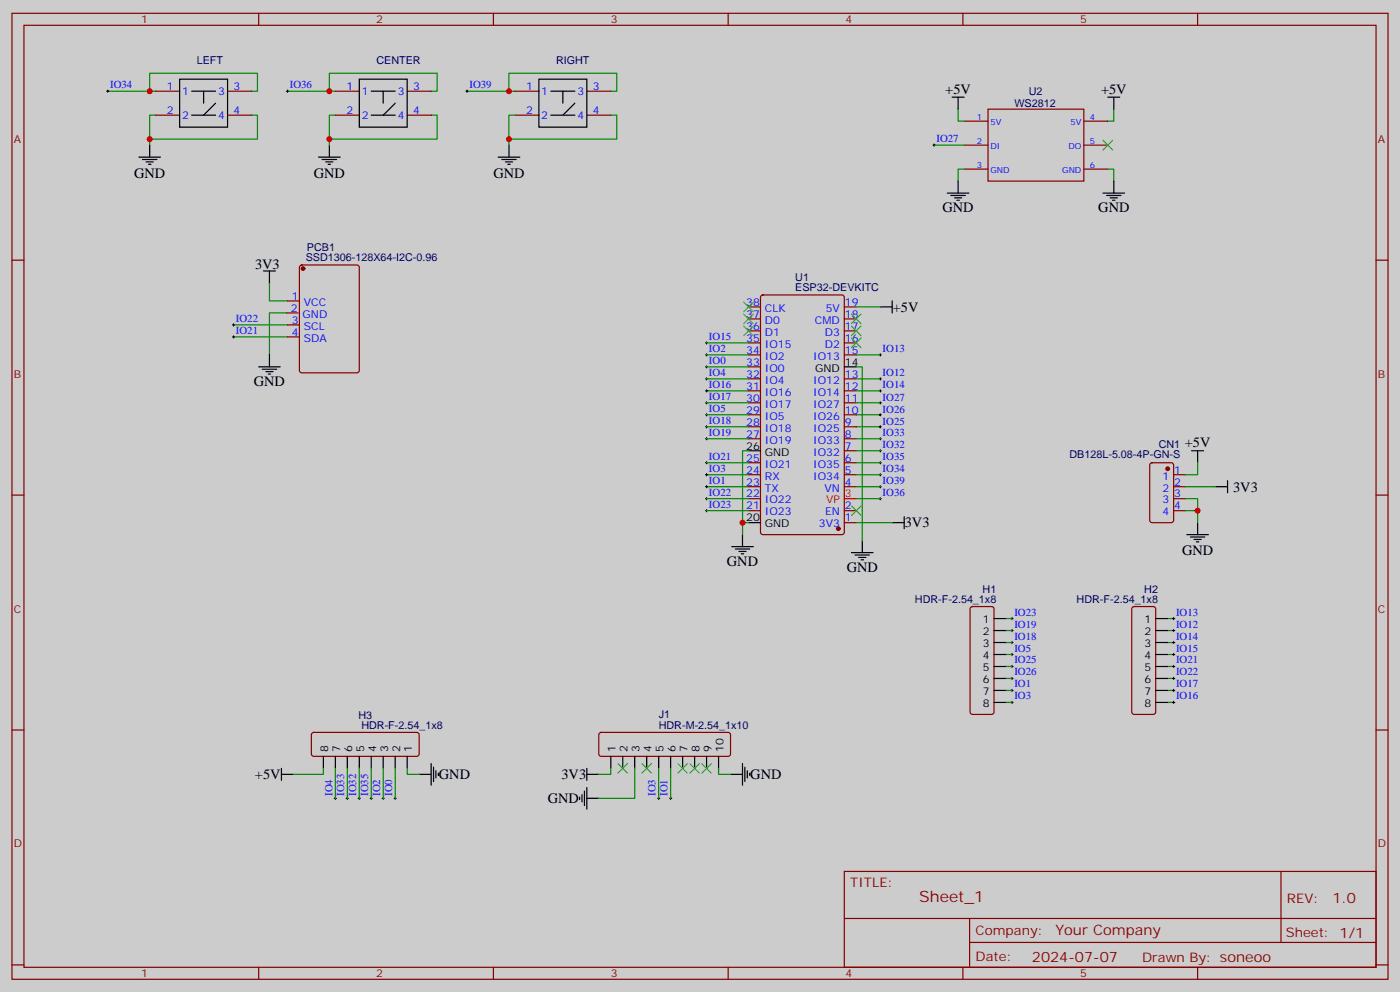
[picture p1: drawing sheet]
<svg xmlns="http://www.w3.org/2000/svg" width="412mm" height="292mm" viewBox="0 0 412 292" stroke-linecap="round" stroke-linejoin="round" font-family="sans-serif">
<path d="M0 0h412.4v292h-412.4z" fill="#ccc"/>
<g fill="none" stroke="#870000" stroke-width=".35">
<path d="M3.5 3.9h405.4v284.4h-405.4zM7.1 7.4h398.2v277.3h-398.2zM76.2 3.9v3.5M145.3 3.9v3.5M214.5 3.9v3.5M283.6 3.9v3.5M352.8 3.9v3.5M45.9 26.8h7M45.9 33.9h7M67 26.8h7.1M67 33.9h7.1M98.8 26.8h7"/>
<path d="M98.8 33.9h7M119.9 26.8h7.1M119.9 33.9h7.1M151.7 26.8h7M151.7 33.9h7M172.9 26.8h7M172.9 33.9h7M284 35.7h7M291 32.1h28.3v21.2h-28.3zM319.3 35.7h7M284 42.7h7M284 49.8h7"/>
<path d="M319.3 42.7h7M319.3 49.8h7M3.5 76.6h3.6M88.4 78.2l.5-.2h16.2l.7 .4v30.6l-.4 .7h-16.5l-.7-.4v-30.6zM405.3 76.6h3.6M84.3 92.1h3.5M84.7 88.6h3.5M84.7 95.6h3.5M84.7 99.2h3.5M220.5 97.4h3.5M220.5 93.9h3.5M220.5 90.3h3.5"/>
<path d="M224.2 87l.5-.2h23.3l.7 .4v69.5l-.5 .6-23.5 .1-.6-.5-.1-69.4zM248.7 97.4h3.5M248.7 93.9h3.5M248.7 90.3h3.5M220.5 118.6h3.5M220.5 115h3.5M220.5 111.5h3.5M220.5 104.5h3.5M220.5 100.9h3.5M220.5 108h3.5M248.7 118.6h3.5M248.7 115h3.5"/>
<path d="M248.7 111.5h3.5M248.7 104.5h3.5M248.7 100.9h3.5M220.5 139.7h3.5M220.5 136.2h3.5M220.5 129.2h3.5M220.5 125.6h3.5M220.5 122.1h3.5M248.7 139.7h3.5M248.7 136.2h3.5M248.7 132.7h3.5M248.7 129.2h3.5"/>
<path d="M248.7 125.6h3.5M248.7 122.1h3.5M338.9 136.4l.5-.2h5.6l.7 .4v16.5l-.4 .7h-5.9l-.7-.4v-16.5zM345.7 139.7h3.5M3.5 145.7h3.6M220.5 150.3h3.5M220.5 143.3h3.5M220.5 146.8h3.5M248.7 153.8h3.5M248.7 150.3h3.5M248.7 143.3h3.5M345.7 150.3h3.5"/>
<path d="M345.7 143.3h3.5M345.7 146.8h3.5M405.3 145.7h3.6M286 178.7l.5-.2h5.6l.5 .2 .2 .5v30.4l-.2 .5-.5 .2h-5.6l-.5-.2-.2-.5v-30.4zM333.6 178.7l.5-.2h5.6l.5 .2 .2 .5v30.4l-.2 .5-.5 .2h-5.6l-.5-.2-.2-.5v-30.4zM3.5 214.9h3.6M92 215.8l.4-.2h30.4l.5 .2 .2 .5v5.6l-.3 .5-.4 .2h-30.4l-.5-.2-.2-.5v-5.6zM176.6 215.8l.5-.2h37.4l.5 .2 .2 .5v5.6l-.2 .5-.5 .2h-37.4l-.5-.2-.2-.5v-5.6zM405.3 214.9h3.6M248.7 256.5h156.6v28.2h-156.6zM377.3 256.5v20.9M248.7 270.4h156.5"/>
<path d="M285.6 277.4h119.6M285.6 270.4v14.1M3.5 284h3.6M76.2 284.7v3.6M145.3 284.7v3.6M214.5 284.7v3.6M283.6 284.7v3.6M352.8 284.7v3.6M405.3 284h3.6"/>
</g>
<g fill="none" stroke="#008700" stroke-width=".35">
<path d="M31.7 26.8h14.2M44.1 26.8v-5.2h31.7v5.2h-1.7M45.9 33.9h-1.8v8.8M74.1 33.9h1.7v7.1h-31.7M84.7 26.8h14.1M97 26.8v-5.2h31.8v5.2h-1.8M98.8 33.9h-1.8v8.8M127 33.9h1.8v7.1h-31.8M137.6 26.8h14.1M149.9 26.8v-5.2h31.8v5.2h-1.8M151.7 33.9h-1.8v8.8M179.9 33.9h1.8v7.1h-31.8"/>
<path d="M282.2 32.1v3.6h1.8M328.1 32.1v3.6h-1.8M275.2 42.7h8.8M284 49.8h-1.8v3.5M326.3 49.8h1.8v3.5M68.8 95.6h15.9M68.8 99.2h15.9M79.4 83.3v5.3h5.3M84.3 92.1h-4.9v12.4M252.2 90.3h7.1M208.1 115h12.4M208.1 111.5h12.4"/>
<path d="M208.1 104.5h12.4M208.1 100.9h12.4M208.1 118.6h12.4M208.1 108h12.4M252.2 108h1.8v51.1M252.2 115h7.1M252.2 111.5h7.1M252.2 104.5h7.1M252.2 118.6h7.1M208.1 125.6h12.4M208.1 122.1h12.4M208.1 139.7h12.4"/>
<path d="M208.1 136.2h12.4M208.1 129.2h12.4M220.5 132.7h-1.8v21.1M252.2 125.6h7.1M252.2 122.1h7.1M252.2 139.7h7.1M252.2 136.2h7.1M252.2 129.2h7.1M252.2 132.7h7.1M352.8 136.2v3.5h-3.6M208.1 143.3h12.4M208.1 146.8h12.4"/>
<path d="M208.1 150.3h12.4M220.5 153.8h-1.8v3.6M252.2 143.3h7.1M252.2 153.8h10.6M252.2 146.8h7.1M349.2 150.3h3.6v3.5M349.2 146.8h3.6v3.5M349.2 143.3h8.9M296.3 182.1h1.8M296.3 185.6h1.8M296.3 189.1h1.8M296.3 192.7h1.8"/>
<path d="M296.3 196.2h1.8M296.3 199.7h1.8M344 182.1h1.7M344 185.6h1.7M344 189.1h1.7M344 192.7h1.7M344 196.2h1.7M344 199.7h1.7M296.3 203.2h1.8M296.3 206.8h1.8M344 203.2h1.7M344 206.8h1.7"/>
<path d="M95.2 226.2v1.7h-8.8M98.8 226.2v8.8M102.3 226.2v8.8M105.8 226.2v8.8M109.4 226.2v8.8M112.9 226.2v8.8M116.4 226.2v8.8M119.9 226.2v1.7h3.6M179.9 226.2v1.7h-3.5M187 226.2v8.8h-10.6M194 226.2v8.8M197.6 226.2v8.8"/>
<path d="M211.7 226.2v1.7h3.5"/>
</g>
<g fill="none" stroke="#000" stroke-width=".29">
<path d="M31.4 26.8h.7M31.7 26.5v.7M84.3 26.8h.7M84.7 26.5v.7M137.2 26.8h.7M137.6 26.5v.7M274.8 42.7h.7M275.2 42.4v.7M68.4 95.6h.7M68.4 99.2h.7M68.8 95.3v.7M68.8 98.8v.7"/>
<path d="M207.8 115h.7M207.8 111.5h.7M207.8 104.5h.7M207.8 100.9h.7M207.8 118.6h.7M207.8 108h.7M208.1 100.6v.7M208.1 104.1v.7M208.1 107.6v.7M208.1 111.2v.7M208.1 114.7v.7M208.1 118.2v.7"/>
<path d="M258.9 115h.7M258.9 111.5h.7M258.9 104.5h.7M258.9 118.6h.7M259.3 104.1v.7M259.3 111.2v.7M259.3 114.7v.7M259.3 118.2v.7M207.8 125.6h.7M207.8 122.1h.7M207.8 139.7h.7M207.8 136.2h.7"/>
<path d="M207.8 129.2h.7M208.1 121.7v.7M208.1 125.3v.7M208.1 128.8v.7M208.1 135.9v.7M208.1 139.4v.7M258.9 125.6h.7M258.9 122.1h.7M258.9 139.7h.7M258.9 136.2h.7M258.9 129.2h.7M258.9 132.7h.7"/>
<path d="M259.3 121.7v.7M259.3 125.3v.7M259.3 128.8v.7M259.3 132.3v.7M259.3 135.9v.7M259.3 139.4v.7M207.8 143.3h.7M207.8 146.8h.7M207.8 150.3h.7M208.1 142.9v.7M208.1 146.4v.7M208.1 150v.7"/>
<path d="M258.9 143.3h.7M258.9 146.8h.7M259.3 142.9v.7M259.3 146.4v.7M297.7 182.1h.7M297.7 185.6h.7M297.7 189.1h.7M297.7 192.7h.7M297.7 196.2h.7M297.7 199.7h.7M298.1 181.7v.7M298.1 185.2v.7"/>
<path d="M298.1 188.8v.7M298.1 192.3v.7M298.1 195.8v.7M298.1 199.4v.7M345.4 182.1h.7M345.4 185.6h.7M345.4 189.1h.7M345.4 192.7h.7M345.4 196.2h.7M345.4 199.7h.7M345.7 181.7v.7M345.7 185.2v.7"/>
<path d="M345.7 188.8v.7M345.7 192.3v.7M345.7 195.8v.7M345.7 199.4v.7M297.7 203.2h.7M297.7 206.8h.7M298.1 202.9v.7M298.1 206.4v.7M345.4 203.2h.7M345.4 206.8h.7M345.7 202.9v.7M345.7 206.4v.7"/>
<path d="M98.4 235h.7M98.8 234.6v.7M102 235h.7M102.3 234.6v.7M105.5 235h.7M105.8 234.6v.7M109 235h.7M109.4 234.6v.7M112.5 235h.7M112.9 234.6v.7M116.1 235h.7M116.4 234.6v.7"/>
<path d="M193.7 235h.7M194 234.6v.7M197.2 235h.7M197.6 234.6v.7"/>
</g>
<g fill="#870000" stroke="#870000" stroke-width=".35">
<circle cx="246.9" cy="155.6" r=".53"/>
<circle cx="344" cy="138" r=".53"/>
<circle cx="89.3" cy="79.1" r=".53"/>
</g>
<path d="M248.7 146.8h3.5" fill="none" stroke="#f00" stroke-width=".35"/>
<g fill="none" stroke="#000" stroke-width=".35">
<path d="M52.9 23.3h14.1v14.1h-14.1zM56.4 26.8h7.1M56.4 33.9h7.1M60 26.8v3.6M63.5 30.4l-3.5 3.5M105.8 23.3h14.1v14.1h-14.1zM109.4 26.8h7M109.4 33.9h7M112.9 26.8v3.6M116.4 30.4l-3.5 3.5M158.7 23.3h14.2v14.1h-14.2zM162.3 26.8h7"/>
<path d="M162.3 33.9h7M165.8 26.8v3.6M169.3 30.4l-3.5 3.5M280.5 28.6h3.5M282.2 28.6v3.5M326.3 28.6h3.5M328.1 28.6v3.5M40.9 46.2h6.4M42 47h4.2M43 47.7h2.2M43.7 48.4h.7M44.1 42.7v3.5"/>
<path d="M93.8 46.2h6.4M94.9 47h4.2M96 47.7h2.1M96.7 48.4h.7M97 42.7v3.5M146.8 46.2h6.3M147.8 47h4.2M148.9 47.7h2.1M149.6 48.4h.7M149.9 42.7v3.5M279 56.8h6.4M280.1 57.5h4.2"/>
<path d="M281.2 58.2h2.1M281.9 58.9h.7M282.2 53.3v3.5M324.9 56.8h6.4M326 57.5h4.2M327 58.2h2.1M327.7 58.9h.7M328.1 53.3v3.5M77.6 79.8h3.5M79.4 79.8v3.5M259.3 90.3h3.5M262.8 88.6v3.5"/>
<path d="M76.2 108h6.3M77.3 108.7h4.2M78.3 109.4h2.1M79 110.1h.7M79.4 104.5v3.5M248.7 108h3.5M220.5 132.7h3.5M351 132.7h3.5M352.8 132.7v3.5M218.7 157.4v3.5M220.5 153.8h3.5M254 159.1v3.6"/>
<path d="M262.8 153.8h3.5M266.3 152.1v3.5M349.6 157.4h6.4M350.7 158.1h4.2M351.7 158.8h2.1M352.4 159.5h.7M352.8 153.8v3.6M358.1 143.3h3.5M361.6 141.5v3.5M215.5 160.9h6.4M216.6 161.6h4.2M217.7 162.3h2.1"/>
<path d="M218.4 163h.7M250.8 162.7h6.4M251.9 163.4h4.2M252.9 164.1h2.2M253.6 164.8h.8M292.8 182.1h3.5M292.8 185.6h3.5M292.8 189.1h3.5M292.8 192.7h3.5M292.8 196.2h3.5M292.8 199.7h3.5M340.4 182.1h3.6"/>
<path d="M340.4 185.6h3.6M340.4 189.1h3.6M340.4 192.7h3.6M340.4 196.2h3.6M340.4 199.7h3.6M292.8 203.2h3.5M292.8 206.8h3.5M340.4 203.2h3.6M340.4 206.8h3.6M82.9 227.9h3.5M82.9 226.2v3.5M95.2 222.6v3.6"/>
<path d="M98.8 222.6v3.6M102.3 222.6v3.6M105.8 222.6v3.6M109.4 222.6v3.6M112.9 222.6v3.6M116.4 222.6v3.6M119.9 222.6v3.6M123.5 227.9h3.5M127 224.8v6.3M127.7 225.8v4.2M128.4 226.9v2.1M129.1 227.6v.7"/>
<path d="M170.7 234.6v.7M171.4 233.9v2.1M172.2 232.9v4.2M172.9 227.9h3.5M172.9 226.2v3.5M172.9 231.8v6.4M172.9 235h3.5M179.9 222.6v3.6M183.4 222.6v3.6M187 222.6v3.6M190.5 222.6v3.6M194 222.6v3.6"/>
<path d="M197.6 222.6v3.6M201.1 222.6v3.6M204.6 222.6v3.6M208.1 222.6v3.6M211.7 222.6v3.6M215.2 227.9h3.5M218.7 224.8v6.3M219.4 225.8v4.2M220.1 226.9v2.1M220.8 227.6v.7"/>
</g>
<g fill="none" stroke="#3c3" stroke-width=".35">
<path d="M324.9 41.3l2.8 2.8M327.7 41.3l-2.8 2.8M219.1 88.9l2.8 2.9M219.1 92.5l2.8 2.8M219.1 96l2.8 2.8M221.9 88.9l-2.8 2.9M221.9 92.5l-2.8 2.8M221.9 96l-2.8 2.8M250.8 99.5l2.8 2.8M250.8 96l2.8 2.8M250.8 92.5l2.8 2.8M253.6 99.5l-2.8 2.8"/>
<path d="M253.6 96l-2.8 2.8M253.6 92.5l-2.8 2.8M250.8 148.9l2.8 2.8M253.6 148.9l-2.8 2.8M182 224.8l2.9 2.8M184.9 224.8l-2.9 2.8M189.1 224.8l2.8 2.8M191.9 224.8l-2.8 2.8M199.7 224.8l2.8 2.8M202.5 224.8l-2.8 2.8M203.2 224.8l2.8 2.8M206 224.8l-2.8 2.8"/>
<path d="M206.7 224.8l2.8 2.8M209.5 224.8l-2.8 2.8"/>
</g>
<g fill="#c00">
<circle cx="218.7" cy="153.8" r=".88"/>
<circle cx="97" cy="26.8" r=".88"/>
<circle cx="149.9" cy="26.8" r=".88"/>
<circle cx="44.1" cy="26.8" r=".88"/>
<circle cx="149.9" cy="41" r=".88"/>
<circle cx="97" cy="41" r=".88"/>
<circle cx="44.1" cy="41" r=".88"/>
<circle cx="352.8" cy="150.3" r=".88"/>
</g>
<text font-size="4.6" fill="#800" x="270.8" y="265.5">Sheet_1</text>
<g font-size="4.2">
<text x="278.4" y="27.5">+5V</text>
<text x="324.3" y="27.5">+5V</text>
<text x="39.5" y="52.3">GND</text>
<text x="92.4" y="52.3">GND</text>
<text x="145.3" y="52.3">GND</text>
<text x="277.6" y="62.5">GND</text>
<text x="323.5" y="62.5">GND</text>
<text x="75.1" y="79.1">3V3</text>
<text x="263" y="91.8">+5V</text>
<text x="74.8" y="113.6">GND</text>
<text x="349" y="131.6">+5V</text>
<text x="363.2" y="144.7">3V3</text>
<text x="266.5" y="155.3">3V3</text>
<text x="214.1" y="166.5">GND</text>
<text x="348.2" y="163.4">GND</text>
<text x="249.4" y="168.3">GND</text>
<text x="75.1" y="229.3">+5V</text>
<text x="129.3" y="229.3">GND</text>
<text x="165.4" y="229.3">3V3</text>
<text x="221" y="229.3">GND</text>
<text x="161.4" y="236.4">GND</text>
</g>
<g font-size="4.2" fill="#800">
<text x="392.5" y="265.8">1.0</text>
<text x="310.9" y="275.3">Your Company</text>
<text x="304" y="283.1">2024-07-07</text>
</g>
<g font-size="3.9" fill="#800">
<text x="250.5" y="261.1">TITLE:</text>
<text x="379.1" y="265.8">REV:</text>
<text x="287.4" y="275.3">Company:</text>
<text x="378.7" y="275.9">Sheet: 1/1</text>
<text x="287.4" y="283">Date:</text>
<text x="336.4" y="283.1">Drawn By: soneoo</text>
</g>
<g font-size="3.2" fill="#800">
<text x="41.6" y="6.9">1</text>
<text x="110.8" y="6.9">2</text>
<text x="179.9" y="6.9">3</text>
<text x="249.1" y="6.9">4</text>
<text x="318.2" y="6.9">5</text>
<text x="4.1" y="42">A</text>
<text x="405.9" y="42">A</text>
<text x="4.1" y="111.2">B</text>
<text x="405.9" y="111.2">B</text>
<text x="4.1" y="180.3">C</text>
<text x="405.9" y="180.3">C</text>
<text x="4.1" y="249.4">D</text>
<text x="405.9" y="249.4">D</text>
<text x="41.6" y="287.7">1</text>
<text x="110.8" y="287.7">2</text>
<text x="179.9" y="287.7">3</text>
<text x="249.1" y="287.7">4</text>
<text x="318.2" y="287.7">5</text>
</g>
<g font-size="3.2" fill="#000080">
<text x="58" y="19">LEFT</text>
<text x="110.9" y="19">CENTER</text>
<text x="163.8" y="19">RIGHT</text>
<text x="303" y="27.9">U2</text>
<text x="298.8" y="31.5">WS2812</text>
<text x="90.1" y="76.9">SSD1306-128X64-I2C-0.96</text>
<text x="90.4" y="73.8">PCB1</text>
<text x="234.3" y="82.6">U1</text>
<text x="234.3" y="85.8">ESP32-DEVKITC</text>
<text x="341.3" y="131.9">CN1</text>
<text x="315" y="134.9">DB128L-5.08-4P-GN-S</text>
<text x="269.5" y="177.5">HDR-F-2.54_1x8</text>
<text x="289.4" y="174.4">H1</text>
<text x="317.1" y="177.5">HDR-F-2.54_1x8</text>
<text x="337.1" y="174.4">H2</text>
<text x="105.6" y="211.5">H3</text>
<text x="106.4" y="214.5">HDR-F-2.54_1x8</text>
<text x="194.1" y="214.5">HDR-M-2.54_1x10</text>
<text x="194.1" y="211.3">J1</text>
</g>
<g font-size="3.2" fill="#00f">
<text x="32.5" y="26">IO34</text>
<text x="49.1" y="26.5">1</text>
<text x="53.6" y="27.9">1</text>
<text x="64.3" y="27.9">3</text>
<text x="68.8" y="26.5">3</text>
<text x="85.4" y="26">IO36</text>
<text x="102.1" y="26.5">1</text>
<text x="106.5" y="27.9">1</text>
<text x="117.2" y="27.9">3</text>
<text x="121.7" y="26.5">3</text>
<text x="138.3" y="26">IO39</text>
<text x="155" y="26.5">1</text>
<text x="159.5" y="27.9">1</text>
<text x="170.1" y="27.9">3</text>
<text x="174.6" y="26.5">3</text>
<text x="49.1" y="33.5">2</text>
<text x="53.6" y="35">2</text>
<text x="64.3" y="35">4</text>
<text x="68.8" y="33.5">4</text>
<text x="102.1" y="33.5">2</text>
<text x="106.5" y="35">2</text>
<text x="117.2" y="35">4</text>
<text x="121.7" y="33.5">4</text>
<text x="155" y="33.5">2</text>
<text x="159.5" y="35">2</text>
<text x="170.1" y="35">4</text>
<text x="174.6" y="33.5">4</text>
<text x="275.9" y="41.8">IO27</text>
<text x="86" y="88.2">1</text>
<text x="89.5" y="90">VCC</text>
<text x="219.8" y="90">38</text>
<text x="248.9" y="90">19</text>
<text x="69.5" y="94.8">IO22</text>
<text x="85.6" y="91.8">2</text>
<text x="86" y="95.3">3</text>
<text x="89.1" y="93.5">GND</text>
<text x="219.8" y="93.5">37</text>
<text x="225.3" y="95.3">D0</text>
<text x="225.3" y="91.8">CLK</text>
<text x="240.1" y="95.3">CMD</text>
<text x="243.2" y="91.8">5V</text>
<text x="248.9" y="93.5">18</text>
<text x="69.5" y="98.3">IO21</text>
<text x="86" y="98.8">4</text>
<text x="89.5" y="97">SCL</text>
<text x="89.5" y="100.6">SDA</text>
<text x="208.8" y="100">IO15</text>
<text x="219.8" y="100.6">35</text>
<text x="219.8" y="97">36</text>
<text x="225.3" y="98.8">D1</text>
<text x="242.9" y="98.8">D3</text>
<text x="248.9" y="100.6">16</text>
<text x="248.9" y="97">17</text>
<text x="208.8" y="107.1">IO0</text>
<text x="208.8" y="103.6">IO2</text>
<text x="219.8" y="107.6">33</text>
<text x="219.8" y="104.1">34</text>
<text x="225.3" y="105.9">IO2</text>
<text x="225.3" y="102.3">IO15</text>
<text x="239.5" y="105.9">IO13</text>
<text x="242.9" y="102.3">D2</text>
<text x="248.9" y="104.1">15</text>
<text x="260" y="103.6">IO13</text>
<text x="208.8" y="110.6">IO4</text>
<text x="219.8" y="111.2">32</text>
<text x="225.3" y="112.9">IO4</text>
<text x="225.3" y="109.4">IO0</text>
<text x="239.5" y="112.9">IO12</text>
<text x="248.9" y="111.2">13</text>
<text x="260" y="110.6">IO12</text>
<text x="208.8" y="114.1">IO16</text>
<text x="208.8" y="117.7">IO17</text>
<text x="219.8" y="118.2">30</text>
<text x="219.8" y="114.7">31</text>
<text x="225.3" y="120">IO17</text>
<text x="225.3" y="116.5">IO16</text>
<text x="239.5" y="120">IO27</text>
<text x="239.5" y="116.5">IO14</text>
<text x="248.9" y="118.2">11</text>
<text x="248.9" y="114.7">12</text>
<text x="260" y="114.2">IO14</text>
<text x="260" y="117.9">IO27</text>
<text x="208.8" y="124.7">IO18</text>
<text x="208.8" y="121.2">IO5</text>
<text x="219.8" y="125.3">28</text>
<text x="219.8" y="121.7">29</text>
<text x="225.3" y="123.5">IO5</text>
<text x="239.5" y="123.5">IO26</text>
<text x="248.9" y="125.3">9</text>
<text x="248.9" y="121.7">10</text>
<text x="260" y="125">IO25</text>
<text x="260" y="121.5">IO26</text>
<text x="208.8" y="128.2">IO19</text>
<text x="219.8" y="128.8">27</text>
<text x="225.3" y="130.6">IO19</text>
<text x="225.3" y="127">IO18</text>
<text x="239.5" y="130.6">IO33</text>
<text x="239.5" y="127">IO25</text>
<text x="248.9" y="128.8">8</text>
<text x="260" y="128.3">IO33</text>
<text x="260" y="131.8">IO32</text>
<text x="208.8" y="135.4">IO21</text>
<text x="219.8" y="135.9">25</text>
<text x="225.3" y="137.6">IO21</text>
<text x="239.5" y="137.6">IO35</text>
<text x="239.5" y="134.1">IO32</text>
<text x="248.9" y="135.9">6</text>
<text x="248.9" y="132.3">7</text>
<text x="260" y="135.3">IO35</text>
<text x="208.8" y="142.4">IO1</text>
<text x="208.8" y="138.8">IO3</text>
<text x="219.8" y="142.9">23</text>
<text x="219.8" y="139.4">24</text>
<text x="225.3" y="141.1">RX</text>
<text x="239.5" y="141.1">IO34</text>
<text x="248.9" y="142.9">4</text>
<text x="248.9" y="139.4">5</text>
<text x="260" y="138.9">IO34</text>
<text x="260" y="142.4">IO39</text>
<text x="342.4" y="141.1">1</text>
<text x="345.9" y="139.4">1</text>
<text x="345.9" y="142.9">2</text>
<text x="208.8" y="145.9">IO22</text>
<text x="208.8" y="149.4">IO23</text>
<text x="219.8" y="150">21</text>
<text x="219.8" y="146.4">22</text>
<text x="225.3" y="148.2">IO22</text>
<text x="225.3" y="144.7">TX</text>
<text x="242.9" y="144.7">VN</text>
<text x="248.9" y="150">2</text>
<text x="260" y="145.9">IO36</text>
<text x="342.4" y="144.7">2</text>
<text x="342.4" y="148.2">3</text>
<text x="345.9" y="146.4">3</text>
<text x="345.9" y="150">4</text>
<text x="225.3" y="151.7">IO23</text>
<text x="241.2" y="155.3">3V3</text>
<text x="243" y="151.7">EN</text>
<text x="248.9" y="153.5">1</text>
<text x="342.4" y="151.7">4</text>
<text x="298.8" y="181.2">IO23</text>
<text x="298.8" y="184.7">IO19</text>
<text x="346.4" y="184.7">IO12</text>
<text x="346.4" y="181.2">IO13</text>
<text x="298.8" y="188.2">IO18</text>
<text x="298.8" y="191.8">IO5</text>
<text x="346.4" y="191.8">IO15</text>
<text x="346.4" y="188.2">IO14</text>
<text x="298.8" y="195.3">IO25</text>
<text x="346.4" y="195.3">IO21</text>
<text x="298.8" y="198.8">IO26</text>
<text x="298.8" y="202.4">IO1</text>
<text x="346.4" y="202.4">IO17</text>
<text x="346.4" y="198.8">IO22</text>
<text x="298.8" y="205.9">IO3</text>
<text x="346.4" y="205.9">IO16</text>
<text x="97.9" y="234.3" transform="rotate(-90 97.9 234.3)">IO4</text>
<text x="101.4" y="234.3" transform="rotate(-90 101.4 234.3)">IO33</text>
<text x="105" y="234.3" transform="rotate(-90 105 234.3)">IO32</text>
<text x="108.5" y="234.3" transform="rotate(-90 108.5 234.3)">IO35</text>
<text x="112" y="234.3" transform="rotate(-90 112 234.3)">IO2</text>
<text x="115.5" y="234.3" transform="rotate(-90 115.5 234.3)">IO0</text>
<text x="193.1" y="234.3" transform="rotate(-90 193.1 234.3)">IO3</text>
<text x="196.6" y="234.3" transform="rotate(-90 196.6 234.3)">IO1</text>
</g>
<g font-size="3.2">
<text x="248.9" y="107.6">14</text>
<text x="240.1" y="109.4">GND</text>
<text x="219.8" y="132.3">26</text>
<text x="225.3" y="134.1">GND</text>
<text x="219.8" y="153.5">20</text>
<text x="225.3" y="155.3">GND</text>
<text x="289.5" y="183.5">1</text>
<text x="337.1" y="183.5">1</text>
<text x="289.5" y="187">2</text>
<text x="289.5" y="190.5">3</text>
<text x="337.1" y="187">2</text>
<text x="337.1" y="190.5">3</text>
<text x="289.5" y="194.1">4</text>
<text x="289.5" y="197.6">5</text>
<text x="337.1" y="194.1">4</text>
<text x="337.1" y="197.6">5</text>
<text x="289.5" y="201.1">6</text>
<text x="337.1" y="201.1">6</text>
<text x="289.5" y="204.6">7</text>
<text x="289.5" y="208.2">8</text>
<text x="337.1" y="204.6">7</text>
<text x="337.1" y="208.2">8</text>
<text x="96.7" y="221.3" transform="rotate(-90 96.7 221.3)">8</text>
<text x="100.2" y="221.3" transform="rotate(-90 100.2 221.3)">7</text>
<text x="103.7" y="221.3" transform="rotate(-90 103.7 221.3)">6</text>
<text x="107.2" y="221.3" transform="rotate(-90 107.2 221.3)">5</text>
<text x="110.8" y="221.3" transform="rotate(-90 110.8 221.3)">4</text>
<text x="114.3" y="221.3" transform="rotate(-90 114.3 221.3)">3</text>
<text x="117.8" y="221.3" transform="rotate(-90 117.8 221.3)">2</text>
<text x="121.4" y="221.3" transform="rotate(-90 121.4 221.3)">1</text>
<text x="181.3" y="221.3" transform="rotate(-90 181.3 221.3)">1</text>
<text x="184.9" y="221.3" transform="rotate(-90 184.9 221.3)">2</text>
<text x="188.4" y="221.3" transform="rotate(-90 188.4 221.3)">3</text>
<text x="191.9" y="221.3" transform="rotate(-90 191.9 221.3)">4</text>
<text x="195.4" y="221.3" transform="rotate(-90 195.4 221.3)">5</text>
<text x="199" y="221.3" transform="rotate(-90 199 221.3)">6</text>
<text x="202.5" y="221.3" transform="rotate(-90 202.5 221.3)">7</text>
<text x="206" y="221.3" transform="rotate(-90 206 221.3)">8</text>
<text x="209.5" y="221.3" transform="rotate(-90 209.5 221.3)">9</text>
<text x="213.1" y="221.3" transform="rotate(-90 213.1 221.3)">10</text>
</g>
<g font-size="3.2" fill="#f00">
<text x="243.3" y="148.2">VP</text>
<text x="248.9" y="146.4">3</text>
</g>
<g font-size="2.5" fill="#00f">
<text x="287.7" y="35.3">1</text>
<text x="321" y="35.3">4</text>
<text x="291.7" y="36.7">5V</text>
<text x="315.3" y="36.7">5V</text>
<text x="287.7" y="42.4">2</text>
<text x="291.7" y="43.8">DI</text>
<text x="314.7" y="43.8">DO</text>
<text x="321" y="42.4">5</text>
<text x="287.7" y="49.4">3</text>
<text x="291.7" y="50.8">GND</text>
<text x="312.9" y="50.8">GND</text>
<text x="321" y="49.4">6</text>
</g>
</svg>
